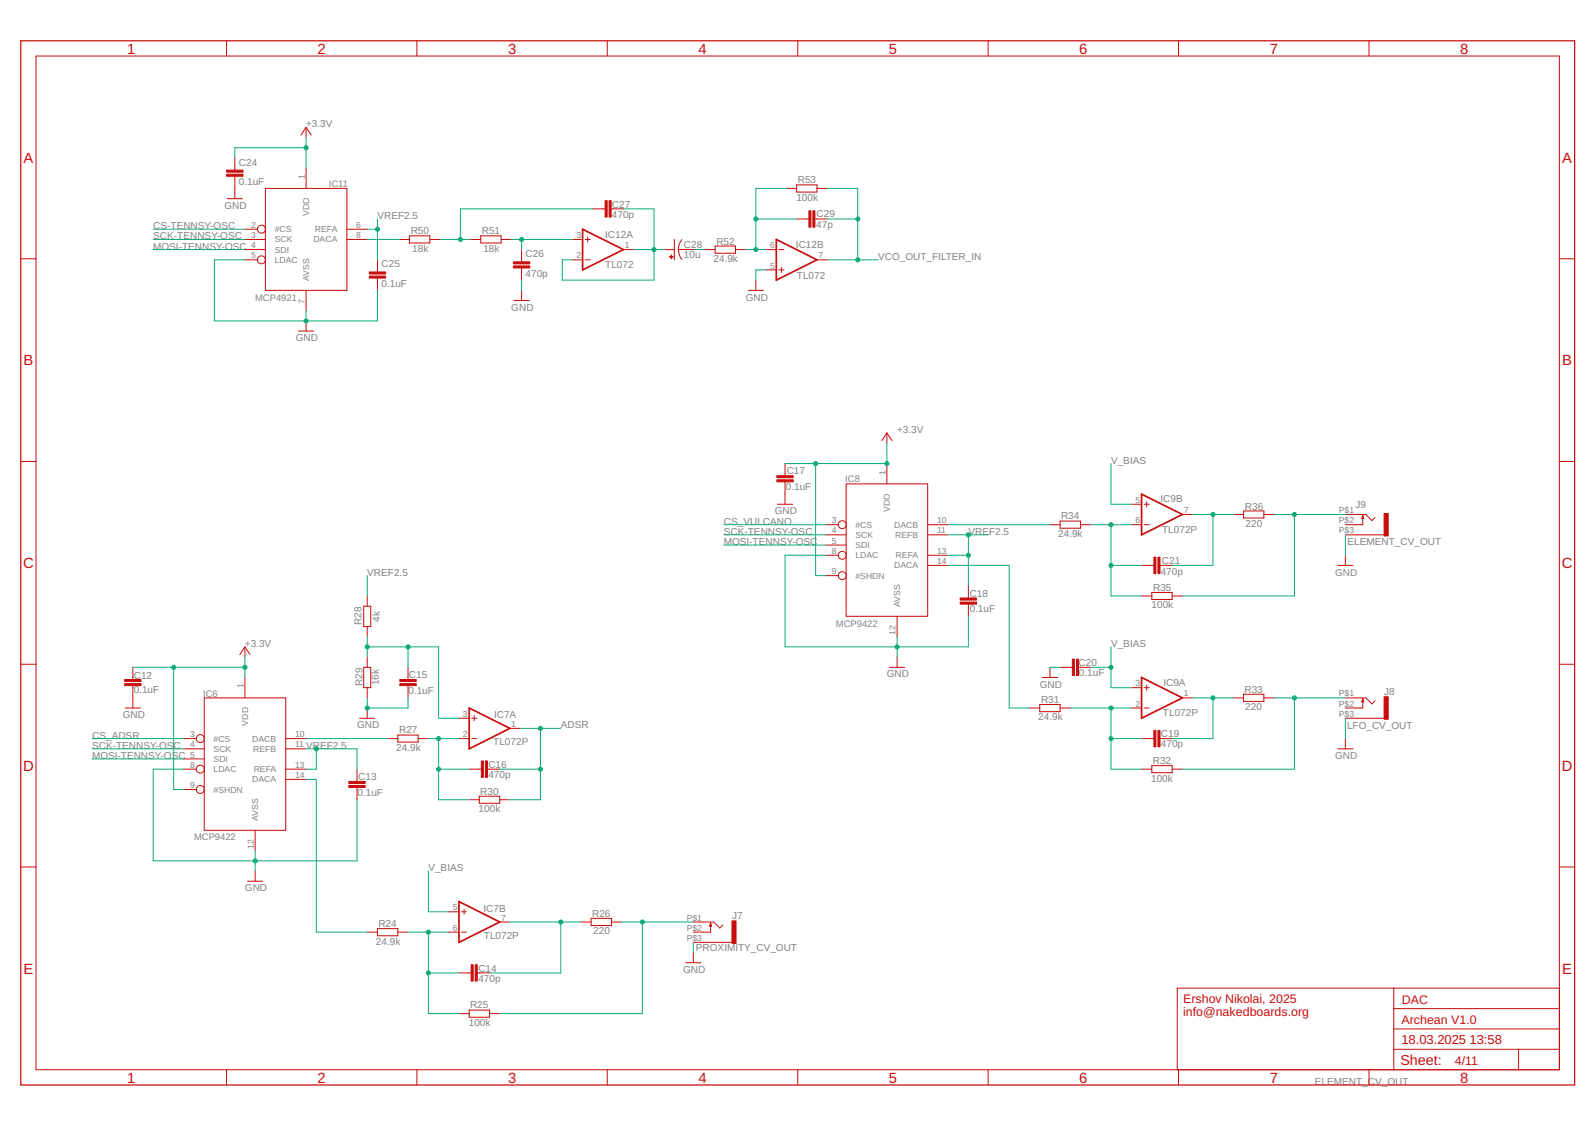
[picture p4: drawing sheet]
<svg xmlns="http://www.w3.org/2000/svg" width="297mm" height="210mm" viewBox="0 0 297 210" stroke-linecap="round" stroke-linejoin="round" font-family="sans-serif">
<path d="M108.5 42.7l7.6 3.8-7.6 3.8zM144.6 44.6l7.5 3.8-7.5 3.8zM212.6 92l7.6 3.8-7.6 3.8zM87.4 131.9l7.6 3.8-7.6 3.8zM212.6 126.2l7.6 3.8-7.6 3.8zM85.5 167.9l7.6 3.8-7.6 3.8z" fill="none" stroke="#c90d0c" stroke-width=".32"/>
<g fill="none" stroke="#c90d0c" stroke-width=".19">
<path d="M6.7 10.4h283.7v188.8h-283.7zM42.2 7.6v2.8M77.6 7.6v2.8M113.1 7.6v2.8M148.6 7.6v2.8M184 7.6v2.8M219.5 7.6v2.8M255 7.6v2.8M42.3 37h2.8M43.7 29.4v2.3M43.7 32.8v4.2M49.4 35.1h15.2v19h-15.2z"/>
<path d="M57 23.7v1.9M57 31.3v3.8M57 23.7l1 1.4M57 23.7l-1 1.4M110.4 38.9h2.3M113.8 38.9h2.3M146.5 35.1h1.9M148.4 34.4h3.7v1.4h-3.7zM152.1 35.1h2M3.9 48.2h2.8M45.6 44.6h3.8M45.6 48.4h2.3"/>
<path d="M45.6 46.5h3.8M45.6 42.7h2.3M57 54.1v3.8M57 59.8v1.9M64.6 44.6h3.8M64.6 42.7h3.8M70.3 48.4v2.3M70.3 51.8v2.3M74.4 44.6h1.8M76.2 43.9h3.9v1.4h-3.9zM80.1 44.6h1.8M87.6 44.6h1.9"/>
<path d="M89.5 43.9h3.8v1.4h-3.8zM93.3 44.6h1.9M95.7 56h2.9M97.1 46.5v2.3M97.1 49.9v2.3M97.1 54.1v1.9M106.6 44.6h1.9M106.6 48.4h1.9M109 44.6h.9M109 48.4h.9M109.5 44.1v1M116.1 46.5h1.9"/>
<path d="M123.7 46.5h1.9M125.6 44.6v3.8M126.3 46.5a3.1 3.1 0 0 0 .7 1.8M126.3 46.5h3.1M127 44.6a2.87 2.87 0 0 0-.7 1.9M131.3 46.5h1.9M133.2 45.8h3.8v1.4h-3.8zM137 46.5h1.9M139.3 54.1h2.9M140.8 52.2v1.9M142.7 46.5h1.9M142.7 50.3h1.9"/>
<path d="M145 46.5h1M145 50.3h1M145.5 49.8v1M148.4 40.8h2.2M151.8 40.8h2.3M152.1 48.4h2M290.4 48.2h2.8M55.6 61.7h2.8M3.9 86h2.8M144.8 93.9h2.8M146.2 86.3v2.3M146.2 89.7v4.2"/>
<path d="M153.8 97.7h2.3M153.8 99.6h3.8M157.6 90.1h15.2v24.7h-15.2zM165.2 80.6l.9 1.5M165.2 80.6l-1 1.5M165.2 80.6v1.9M165.2 86.3v3.8M172.8 97.7h3.8M172.8 99.6h3.8M195.5 97.7h1.9M197.4 97h3.8v1.4h-3.8zM201.2 97.7h1.9"/>
<path d="M210.7 97.7h1.9M210.7 93.9h1.9M213.1 97.7h.9M213.1 93.9h.9M213.6 93.5v.9M220.2 95.8h1.9M229.7 95.8h1.9M231.6 95.2h3.8v1.3h-3.8zM235.4 95.8h1.9M250.5 95.8h3.9l1.1 1.2 .6-.6M250.5 99.6h7.3M253.8 96v1.7h-3.3"/>
<path d="M253.8 96l.2 .6h-.4zM290.4 86h2.8M67.7 112.9h1.3v3.8h-1.3zM68.4 111v1.9M68.4 116.7v1.9M153.8 101.5h3.8M153.8 103.4h2.3M153.8 107.2h2.3M167.1 114.8v3.8M172.8 105.3h3.8M172.8 103.4h3.8M180.3 109.1v2.3"/>
<path d="M180.3 112.5v2.3M212.6 111h1.9M212.6 105.3h2.3M214.5 110.3h3.8v1.4h-3.8zM216 105.3h2.3M218.3 111h1.9M249.1 105.3h2.9M250.5 103.4v1.9M3.9 123.7h2.8M23.3 131.9h2.9M24.7 124.3v2.3M24.7 127.7v4.2"/>
<path d="M34.2 137.6h2.4M34.2 139.5h3.8M38 130h15.2v24.6h-15.2zM45.6 120.5l1 1.4M45.6 120.5l-.9 1.4M45.6 120.5v1.9M45.6 126.2v3.8M53.2 137.6h3.8M53.2 139.5h3.8M67 133.8h2.8M67.7 124.3h1.3v3.8h-1.3zM68.4 122.4v1.9"/>
<path d="M68.4 128.1v1.9M68.4 131.9v1.9M72.2 137.6h1.9M74.1 136.9h3.8v1.3h-3.8zM76 124.3v2.3M76 127.7v2.3M77.9 137.6h1.9M85.5 137.6h1.9M85.5 133.8h1.9M87.8 137.6h1M87.8 133.8h1M88.3 133.3v.9"/>
<path d="M95 135.7h1.9M165.7 124.3h2.8M167.1 122.4v1.9M191.7 131.9h1.9M193.6 131.2h3.8v1.3h-3.8zM194.1 126.2h2.9M195.5 124.3v1.9M197.4 131.9h1.9M197.4 124.3h2.3M200.9 124.3h2.2M210.7 131.9h1.9M210.7 128.1h1.9"/>
<path d="M212.6 137.6h2.3M213.1 131.9h.9M213.1 128.1h.9M213.6 127.6v.9M216 137.6h2.3M220.2 130h1.9M229.7 130h1.9M231.6 129.3h3.8v1.3h-3.8zM235.4 130h1.9M249.1 139.5h2.9M250.5 133.8h7.3M250.5 130h3.9l1.1 1.1 .6-.6"/>
<path d="M250.5 137.6v1.9M253.8 130.2v1.7h-3.3M253.8 130.2l.2 .5h-.4zM290.4 123.7h2.8M34.2 143.3h2.4M34.2 141.4h3.8M34.2 147h2.4M47.5 154.6v3.8M53.2 143.3h3.8M53.2 145.2h3.8M66.5 143.3v2.2M66.5 146.7v2.2"/>
<path d="M87.4 148.9h1.9M87.4 143.3h2.2M89.3 148.3h3.8v1.3h-3.8zM90.8 143.3h2.3M93.1 148.9h1.9M212.6 143.3h1.9M214.5 142.6h3.8v1.3h-3.8zM218.3 143.3h1.9M3.9 161.5h2.8M46.1 164.1h2.8M47.5 162.2v1.9M68.4 173.6h1.9"/>
<path d="M70.3 173h3.8v1.3h-3.8zM74.1 173.6h1.9M83.6 169.8h1.9M83.6 173.6h1.9M85.9 169.8h1M85.9 173.6h1M86.4 169.4v.9M93.1 171.7h1.9M108.2 171.7h1.9M110.1 171h3.8v1.4h-3.8zM113.9 171.7h1.9M127.7 179.3h2.8"/>
<path d="M129.1 171.7h3.8l1.1 1.1 .6-.5M129.1 177.4v1.9M129.1 175.5h7.2M132.3 171.9v1.7h-3.2M132.3 171.9l.2 .6h-.4zM290.4 161.5h2.8M42.2 199.2v2.9M77.6 199.2v2.9M85.5 188.8h1.9M85.5 181.2h2.2M87.4 188.1h3.8v1.4h-3.8zM88.9 181.2h2.3"/>
<path d="M91.2 188.8h1.9M113.1 199.2v2.9M148.6 199.2v2.9M184 199.2v2.9M219.5 199.2v2.9M255 199.2v2.9M259.6 195.4h30.8M259.6 184v15.2M259.6 191.6h30.8M259.6 187.9h30.8M282.8 195.4v3.8M290.4 184h-71.2v15.2"/>
<circle cx="48.7" cy="48.4" r=".74"/>
<circle cx="48.7" cy="42.7" r=".74"/>
<circle cx="156.8" cy="97.7" r=".74"/>
<circle cx="156.8" cy="103.4" r=".74"/>
<circle cx="156.8" cy="107.2" r=".74"/>
<circle cx="37.3" cy="137.6" r=".74"/>
<circle cx="37.3" cy="147" r=".74"/>
<circle cx="37.3" cy="143.3" r=".74"/>
</g>
<g fill="#c90d0c" stroke="#c90d0c" stroke-width=".19">
<path d="M95.6 49.5h3.1v.4h-3.1z"/>
<path d="M95.6 48.8h3.1v.3h-3.1z"/>
<path d="M113.4 37.4h.4v3h-.4z"/>
<path d="M112.7 37.4h.4v3h-.4z"/>
<path d="M125 47.5l.1 .7z"/>
<path d="M124.7 47.8l.7 .1z"/>
<path d="M151.4 39.3h.4v3h-.4z"/>
<path d="M150.6 39.3h.4v3h-.4z"/>
<path d="M42.2 32.4h3.1v.4h-3.1z"/>
<path d="M42.2 31.7h3.1v.4h-3.1z"/>
<path d="M68.8 51.4h3v.4h-3z"/>
<path d="M68.8 50.7h3v.3h-3z"/>
<path d="M257.8 129.8h.7v4.2h-.7z"/>
<path d="M136.3 171.5h.8v4.2h-.8z"/>
<path d="M257.8 95.6h.7v4.2h-.7z"/>
<path d="M90.4 141.7h.4v3.1h-.4z"/>
<path d="M89.6 141.7h.4v3.1h-.4z"/>
<path d="M88.5 179.7h.4v3h-.4z"/>
<path d="M87.7 179.7h.4v3h-.4z"/>
<path d="M215.6 136h.4v3.1h-.4z"/>
<path d="M214.9 136h.4v3.1h-.4z"/>
<path d="M215.6 103.8h.4v3h-.4z"/>
<path d="M214.9 103.8h.4v3h-.4z"/>
<path d="M23.2 127.3h3.1v.4h-3.1z"/>
<path d="M23.2 126.6h3.1v.3h-3.1z"/>
<path d="M144.7 89.4h3v.3h-3z"/>
<path d="M144.7 88.6h3v.4h-3z"/>
<path d="M74.5 127.3h3v.4h-3z"/>
<path d="M74.5 126.6h3v.3h-3z"/>
<path d="M65 146.3h3v.4h-3z"/>
<path d="M65 145.5h3v.4h-3z"/>
<path d="M178.8 112.1h3.1v.4h-3.1z"/>
<path d="M178.8 111.4h3.1v.4h-3.1z"/>
<path d="M200.5 122.8h.4v3h-.4z"/>
<path d="M199.7 122.8h.4v3h-.4z"/>
</g>
<path d="M3.9 7.6h289.3v194.5h-289.3z" fill="none" stroke="#c90d0c" stroke-width=".23"/>
<g fill="none" stroke="#0dab76" stroke-width=".19">
<path d="M57 25.6v5.7M57 27.5h-13.3v1.9M110.4 38.9h-24.7v5.7M116.1 38.9h5.7v13.3h-17.1v-3.8h1.9M146.5 35.1h-5.7v11.4M154.1 35.1h5.6v13.3M28.5 44.6h17.1M28.5 46.5h17.1M28.5 42.7h17.1M45.6 48.4h-5.7v11.4h30.4v-5.7M57 57.9v1.9M68.4 44.6h6"/>
<path d="M68.4 42.7h1.9M70.3 40.8v7.6M81.9 44.6h5.7M95.2 44.6h11.4M97.1 44.6v1.9M97.1 52.2v1.9M118 46.5h5.7M129.4 46.5h1.9M138.9 46.5h3.8M140.8 40.8h7.6M142.7 50.3h-1.9v1.9M154.1 48.4h9.4"/>
<path d="M154.1 40.8h5.6M134.8 99.6h19M134.8 97.7h19M151.9 86.3v20.9h1.9M165.2 82.5v3.8h-19M176.6 99.6h7.5M176.6 97.7h18.9M180.3 99.6v9.5M203.1 97.7h7.6M206.9 97.7v13.3h5.7M206.9 86.3v7.6h3.8M222.1 95.8h7.6"/>
<path d="M225.9 95.8v9.5h-7.6M237.3 95.8h13.2M241.1 95.8v15.2h-20.9M250.5 99.6v3.8M68.4 107.2v3.8M68.4 118.6v3.8M134.8 101.5h19M153.8 103.4h-7.6v17.1h34.1v-5.7M167.1 118.6v3.8M176.6 103.4h3.7M176.6 105.3h11.3v26.6h3.8M206.9 105.3h5.7"/>
<path d="M17.2 139.5h17M17.2 137.6h17M24.7 124.3h20.9M32.3 124.3v22.7h1.9M45.6 122.4v3.8M57 139.5h9.5v3.8M57 137.6h15.2M58.9 139.5v3.8h-1.9M68.4 120.5h13.3v13.3h3.8M68.4 130v1.9h7.6v-1.9M76 120.5v3.8M79.8 137.6h5.7"/>
<path d="M81.7 137.6v11.3h5.7M96.9 135.7h7.5M100.6 135.7v13.2h-5.6M195.5 124.3h1.9M199.3 131.9h11.4M203.1 124.3h3.8M206.9 131.9v11.4h5.7M206.9 137.6h5.7M206.9 120.5v7.6h3.8M222.1 130h7.6M225.9 130v7.6h-7.6M237.3 130h13.2"/>
<path d="M241.1 130v13.3h-20.9M250.5 133.8v3.8M17.2 141.4h17M34.2 143.3h-5.7v17h38v-11.4M47.5 158.4v3.8M57 145.2h1.9v28.4h9.5M81.7 143.3h5.7M93.1 143.3h7.5M76 173.6h7.6M79.8 173.6v15.2h5.7M79.8 162.2v7.6h3.8M95 171.7h13.2"/>
<path d="M104.4 171.7v9.5h-13.2M115.8 171.7h13.3M119.6 171.7v17.1h-26.5M129.1 175.5v1.9M79.8 181.2h5.7"/>
</g>
<g fill="#0dab76" stroke="#0dab76" stroke-width=".19">
<circle cx="57" cy="59.8" r=".38"/>
<circle cx="47.5" cy="160.3" r=".38"/>
<circle cx="167.1" cy="120.5" r=".38"/>
<circle cx="68.4" cy="131.9" r=".38"/>
<circle cx="97.1" cy="44.6" r=".38"/>
<circle cx="85.7" cy="44.6" r=".38"/>
<circle cx="159.7" cy="48.4" r=".38"/>
<circle cx="159.7" cy="40.8" r=".38"/>
<circle cx="140.8" cy="46.5" r=".38"/>
<circle cx="140.8" cy="40.8" r=".38"/>
<circle cx="121.8" cy="46.5" r=".38"/>
<circle cx="57" cy="27.5" r=".38"/>
<circle cx="45.6" cy="124.3" r=".38"/>
<circle cx="32.3" cy="124.3" r=".38"/>
<circle cx="151.9" cy="86.3" r=".38"/>
<circle cx="165.2" cy="86.3" r=".38"/>
<circle cx="58.9" cy="139.5" r=".38"/>
<circle cx="180.3" cy="99.6" r=".38"/>
<circle cx="180.3" cy="103.4" r=".38"/>
<circle cx="70.3" cy="42.7" r=".38"/>
<circle cx="81.7" cy="137.6" r=".38"/>
<circle cx="81.7" cy="143.3" r=".38"/>
<circle cx="79.8" cy="173.6" r=".38"/>
<circle cx="79.8" cy="181.2" r=".38"/>
<circle cx="241.1" cy="95.8" r=".38"/>
<circle cx="104.4" cy="171.7" r=".38"/>
<circle cx="206.9" cy="131.9" r=".38"/>
<circle cx="206.9" cy="137.6" r=".38"/>
<circle cx="206.9" cy="97.7" r=".38"/>
<circle cx="206.9" cy="105.3" r=".38"/>
<circle cx="225.9" cy="130" r=".38"/>
<circle cx="225.9" cy="95.8" r=".38"/>
<circle cx="206.9" cy="124.3" r=".38"/>
<circle cx="68.4" cy="120.5" r=".38"/>
<circle cx="76" cy="120.5" r=".38"/>
<circle cx="119.6" cy="171.7" r=".38"/>
<circle cx="241.1" cy="130" r=".38"/>
<circle cx="100.6" cy="135.7" r=".38"/>
<circle cx="100.6" cy="143.3" r=".38"/>
</g>
<g font-size="2.8" fill="#c90d0c">
<text x="23.7" y="10">1</text>
<text x="59.1" y="10">2</text>
<text x="94.6" y="10">3</text>
<text x="130.1" y="10">4</text>
<text x="165.5" y="10">5</text>
<text x="201" y="10">6</text>
<text x="236.5" y="10">7</text>
<text x="271.9" y="10">8</text>
<text x="4.4" y="30.3">A</text>
<text x="290.9" y="30.3">A</text>
<text x="4.4" y="68">B</text>
<text x="290.9" y="68">B</text>
<text x="4.3" y="105.8">C</text>
<text x="290.8" y="105.8">C</text>
<text x="4.3" y="143.6">D</text>
<text x="290.8" y="143.6">D</text>
<text x="4.4" y="181.3">E</text>
<text x="290.9" y="181.3">E</text>
<text x="23.7" y="201.6">1</text>
<text x="59.1" y="201.6">2</text>
<text x="94.6" y="201.6">3</text>
<text x="130.1" y="201.6">4</text>
<text x="165.5" y="201.6">5</text>
<text x="201" y="201.6">6</text>
<text x="236.5" y="201.6">7</text>
<text x="271.9" y="201.6">8</text>
</g>
<text font-size="2.7" fill="#c90d0c" x="260.8" y="198.4">Sheet:</text>
<g font-size="2.4" fill="#c90d0c">
<text x="261" y="194.5">18.03.2025</text>
<text x="273.7" y="194.5">13:58</text>
</g>
<g font-size="2.3" fill="#c90d0c">
<text x="220.3" y="186.8">Ershov Nikolai, 2025</text>
<text x="220.3" y="189.3">info@nakedboards.org</text>
<text x="261" y="190.7">Archean V1.0</text>
<text x="261" y="187">DAC</text>
<text x="271" y="198.3">4/11</text>
</g>
<g font-size="1.9" fill="#808080">
<text x="57" y="23.7">+3.3V</text>
<text x="44.5" y="34.4">0.1uF</text>
<text x="44.5" y="30.8">C24</text>
<text x="148.6" y="34.1">R53</text>
<text x="41.8" y="38.9">GND</text>
<text x="70.3" y="40.8">VREF2.5</text>
<text x="114" y="40.5">470p</text>
<text x="114" y="38.7">C27</text>
<text x="148.3" y="37.4">100k</text>
<text x="152.1" y="40.4">C29</text>
<text x="28.5" y="46.5">MOSI-TENNSY-OSC</text>
<text x="28.5" y="42.7">CS-TENNSY-OSC</text>
<text x="28.5" y="44.6">SCK-TENNSY-OSC</text>
<text x="76.5" y="43.6">R50</text>
<text x="76.8" y="46.9">18k</text>
<text x="89.7" y="43.6">R51</text>
<text x="90" y="46.9">18k</text>
<text x="97.9" y="47.9">C26</text>
<text x="112.7" y="44.3">IC12A</text>
<text x="127.4" y="46.2">C28</text>
<text x="133.4" y="45.5">R52</text>
<text x="148.2" y="46.1">IC12B</text>
<text x="152" y="42.5">47p</text>
<text x="71" y="53.4">0.1uF</text>
<text x="71" y="49.8">C25</text>
<text x="97.9" y="51.5">470p</text>
<text x="112.7" y="49.8">TL072</text>
<text x="127.4" y="48.1">10u</text>
<text x="132.9" y="48.8">24.9k</text>
<text x="148.4" y="51.9">TL072</text>
<text x="163.5" y="48.4">VCO_OUT_FILTER_IN</text>
<text x="95.2" y="57.9">GND</text>
<text x="138.9" y="56">GND</text>
<text x="55.1" y="63.6">GND</text>
<text x="167.1" y="80.6">+3.3V</text>
<text x="146.5" y="88.3">C17</text>
<text x="206.9" y="86.3">V_BIAS</text>
<text x="144.3" y="95.8">GND</text>
<text x="146.4" y="91.3">0.1uF</text>
<text x="216.1" y="93.5">IC9B</text>
<text x="231.8" y="94.9">R36</text>
<text x="252.5" y="94.7">J9</text>
<text x="134.8" y="101.5">MOSI-TENNSY-OSC</text>
<text x="134.8" y="99.6">SCK-TENNSY-OSC</text>
<text x="134.8" y="97.7">CS_VULCANO</text>
<text x="180.3" y="99.6">VREF2.5</text>
<text x="197.1" y="100">24.9k</text>
<text x="197.6" y="96.7">R34</text>
<text x="216.4" y="99.2">TL072P</text>
<text x="232" y="98.1">220</text>
<text x="251" y="101.5">ELEMENT_CV_OUT</text>
<text x="68.4" y="107.2">VREF2.5</text>
<text x="216.2" y="107">470p</text>
<text x="216.4" y="105">C21</text>
<text x="248.7" y="107.2">GND</text>
<text x="180.6" y="111.2">C18</text>
<text x="214.5" y="113.2">100k</text>
<text x="214.8" y="110.1">R35</text>
<text x="67.3" y="116.4" transform="rotate(-90 67.3 116.4)">R28</text>
<text x="70.7" y="115.8" transform="rotate(-90 70.7 115.8)">4k</text>
<text x="180.6" y="114.1">0.1uF</text>
<text x="45.6" y="120.5">+3.3V</text>
<text x="200.9" y="124">C20</text>
<text x="200.9" y="125.9">0.1uF</text>
<text x="206.9" y="120.5">V_BIAS</text>
<text x="24.9" y="129.2">0.1uF</text>
<text x="24.9" y="126.5">C12</text>
<text x="67.5" y="127.8" transform="rotate(-90 67.5 127.8)">R29</text>
<text x="70.6" y="127.6" transform="rotate(-90 70.6 127.6)">16k</text>
<text x="76.1" y="129.2">0.1uF</text>
<text x="76.1" y="126.3">C15</text>
<text x="165.2" y="126.2">GND</text>
<text x="193.6" y="128.1">GND</text>
<text x="193.9" y="131">R31</text>
<text x="216.7" y="127.8">IC9A</text>
<text x="231.8" y="129">R33</text>
<text x="257.8" y="129.4">J8</text>
<text x="17.2" y="137.6">CS_ADSR</text>
<text x="22.8" y="133.8">GND</text>
<text x="66.5" y="135.7">GND</text>
<text x="74.3" y="136.6">R27</text>
<text x="92" y="133.7">IC7A</text>
<text x="104.4" y="135.7">ADSR</text>
<text x="193.4" y="134.2">24.9k</text>
<text x="216.2" y="137.3">C19</text>
<text x="216.6" y="133.3">TL072P</text>
<text x="231.9" y="132.2">220</text>
<text x="250.9" y="135.8">LFO_CV_OUT</text>
<text x="17.2" y="141.4">MOSI-TENNSY-OSC</text>
<text x="17.2" y="139.5">SCK-TENNSY-OSC</text>
<text x="57" y="139.5">VREF2.5</text>
<text x="73.8" y="139.9">24.9k</text>
<text x="90.9" y="143">C16</text>
<text x="91.9" y="138.7">TL072P</text>
<text x="214.7" y="142.3">R32</text>
<text x="216.2" y="139.1">470p</text>
<text x="248.7" y="141.4">GND</text>
<text x="66.6" y="148.2">0.1uF</text>
<text x="66.7" y="145.4">C13</text>
<text x="89.4" y="148">R30</text>
<text x="90.9" y="144.8">470p</text>
<text x="214.4" y="145.6">100k</text>
<text x="89.1" y="151.2">100k</text>
<text x="45.6" y="166">GND</text>
<text x="79.8" y="162.2">V_BIAS</text>
<text x="70.5" y="172.6">R24</text>
<text x="90" y="169.9">IC7B</text>
<text x="110.3" y="170.8">R26</text>
<text x="110.5" y="174">220</text>
<text x="136.3" y="171.2">J7</text>
<text x="70" y="176">24.9k</text>
<text x="90.1" y="174.8">TL072P</text>
<text x="129.6" y="177.2">PROXIMITY_CV_OUT</text>
<text x="89.1" y="182.8">470p</text>
<text x="89.1" y="181">C14</text>
<text x="127.2" y="181.2">GND</text>
<text x="87.3" y="191.1">100k</text>
<text x="87.5" y="187.8">R25</text>
<text x="244.9" y="202.1">ELEMENT_CV_OUT</text>
</g>
<g font-size="1.8" fill="#808080">
<text x="61.2" y="34.8">IC11</text>
<text x="47.5" y="56">MCP4921</text>
<text x="157.4" y="89.8">IC8</text>
<text x="155.7" y="116.7">MCP9422</text>
<text x="37.8" y="129.7">IC6</text>
<text x="36.1" y="156.5">MCP9422</text>
</g>
<g font-size="1.6" fill="#808080">
<text x="56.7" y="33.4" transform="rotate(-90 56.7 33.4)">1</text>
<text x="57.6" y="40.3" transform="rotate(-90 57.6 40.3)">VDD</text>
<text x="46.8" y="42.4">2</text>
<text x="46.8" y="44.3">3</text>
<text x="46.8" y="46.2">4</text>
<text x="51.2" y="43.3">#CS</text>
<text x="51.2" y="45.2">SCK</text>
<text x="51.2" y="47.1">SDI</text>
<text x="58.4" y="45.2">DACA</text>
<text x="58.6" y="43.3">REFA</text>
<text x="66.3" y="44.3">8</text>
<text x="66.3" y="42.4">6</text>
<text x="107.4" y="44.3">3</text>
<text x="116.4" y="46.2">1</text>
<text x="143.4" y="46.2">6</text>
<text x="46.8" y="48.1">5</text>
<text x="51.2" y="49">LDAC</text>
<text x="57.6" y="52.3" transform="rotate(-90 57.6 52.3)">AVSS</text>
<text x="107.4" y="48.1">2</text>
<text x="143.4" y="50">5</text>
<text x="152.4" y="48.1">7</text>
<text x="56.7" y="56.7" transform="rotate(-90 56.7 56.7)">7</text>
<text x="164.9" y="88.4" transform="rotate(-90 164.9 88.4)">1</text>
<text x="165.7" y="95.3" transform="rotate(-90 165.7 95.3)">VDD</text>
<text x="211.5" y="93.7">5</text>
<text x="220.5" y="95.6">7</text>
<text x="249.3" y="95.6">P$1</text>
<text x="154.9" y="97.5">3</text>
<text x="154.9" y="99.3">4</text>
<text x="154.9" y="101.2">5</text>
<text x="159.3" y="98.3">#CS</text>
<text x="159.3" y="100.2">SCK</text>
<text x="166.5" y="98.3">DACB</text>
<text x="166.7" y="100.2">REFB</text>
<text x="174.5" y="97.5">10</text>
<text x="174.5" y="99.3">11</text>
<text x="211.5" y="97.5">6</text>
<text x="249.3" y="99.3">P$3</text>
<text x="249.3" y="97.5">P$2</text>
<text x="154.9" y="103.1">8</text>
<text x="154.9" y="106.9">9</text>
<text x="159.3" y="102.1">SDI</text>
<text x="159.3" y="104">LDAC</text>
<text x="159.3" y="107.8">#SHDN</text>
<text x="166.5" y="105.9">DACA</text>
<text x="166.8" y="104">REFA</text>
<text x="174.5" y="105">14</text>
<text x="174.5" y="103.1">13</text>
<text x="167.6" y="113" transform="rotate(-90 167.6 113)">AVSS</text>
<text x="166.8" y="118.3" transform="rotate(-90 166.8 118.3)">12</text>
<text x="45.4" y="128.2" transform="rotate(-90 45.4 128.2)">1</text>
<text x="211.5" y="131.6">2</text>
<text x="211.5" y="127.8">3</text>
<text x="220.5" y="129.7">1</text>
<text x="249.3" y="129.7">P$1</text>
<text x="249.3" y="131.6">P$2</text>
<text x="35.4" y="137.3">3</text>
<text x="46.2" y="135.1" transform="rotate(-90 46.2 135.1)">VDD</text>
<text x="55" y="137.3">10</text>
<text x="86.2" y="137.3">2</text>
<text x="86.2" y="133.5">3</text>
<text x="95.2" y="135.4">1</text>
<text x="249.3" y="133.5">P$3</text>
<text x="35.4" y="139.2">4</text>
<text x="35.4" y="141.1">5</text>
<text x="35.4" y="143">8</text>
<text x="39.8" y="138.1">#CS</text>
<text x="39.8" y="140">SCK</text>
<text x="39.8" y="141.9">SDI</text>
<text x="39.8" y="143.8">LDAC</text>
<text x="47" y="138.1">DACB</text>
<text x="47.2" y="140">REFB</text>
<text x="47.3" y="143.8">REFA</text>
<text x="55" y="143">13</text>
<text x="55" y="139.2">11</text>
<text x="35.4" y="146.8">9</text>
<text x="39.8" y="147.6">#SHDN</text>
<text x="47" y="145.7">DACA</text>
<text x="55" y="144.9">14</text>
<text x="48.1" y="152.9" transform="rotate(-90 48.1 152.9)">AVSS</text>
<text x="47.3" y="158.2" transform="rotate(-90 47.3 158.2)">12</text>
<text x="84.3" y="173.4">6</text>
<text x="84.3" y="169.6">5</text>
<text x="93.3" y="171.5">7</text>
<text x="127.9" y="171.5">P$1</text>
<text x="127.9" y="173.4">P$2</text>
<text x="127.9" y="175.2">P$3</text>
</g>
</svg>
